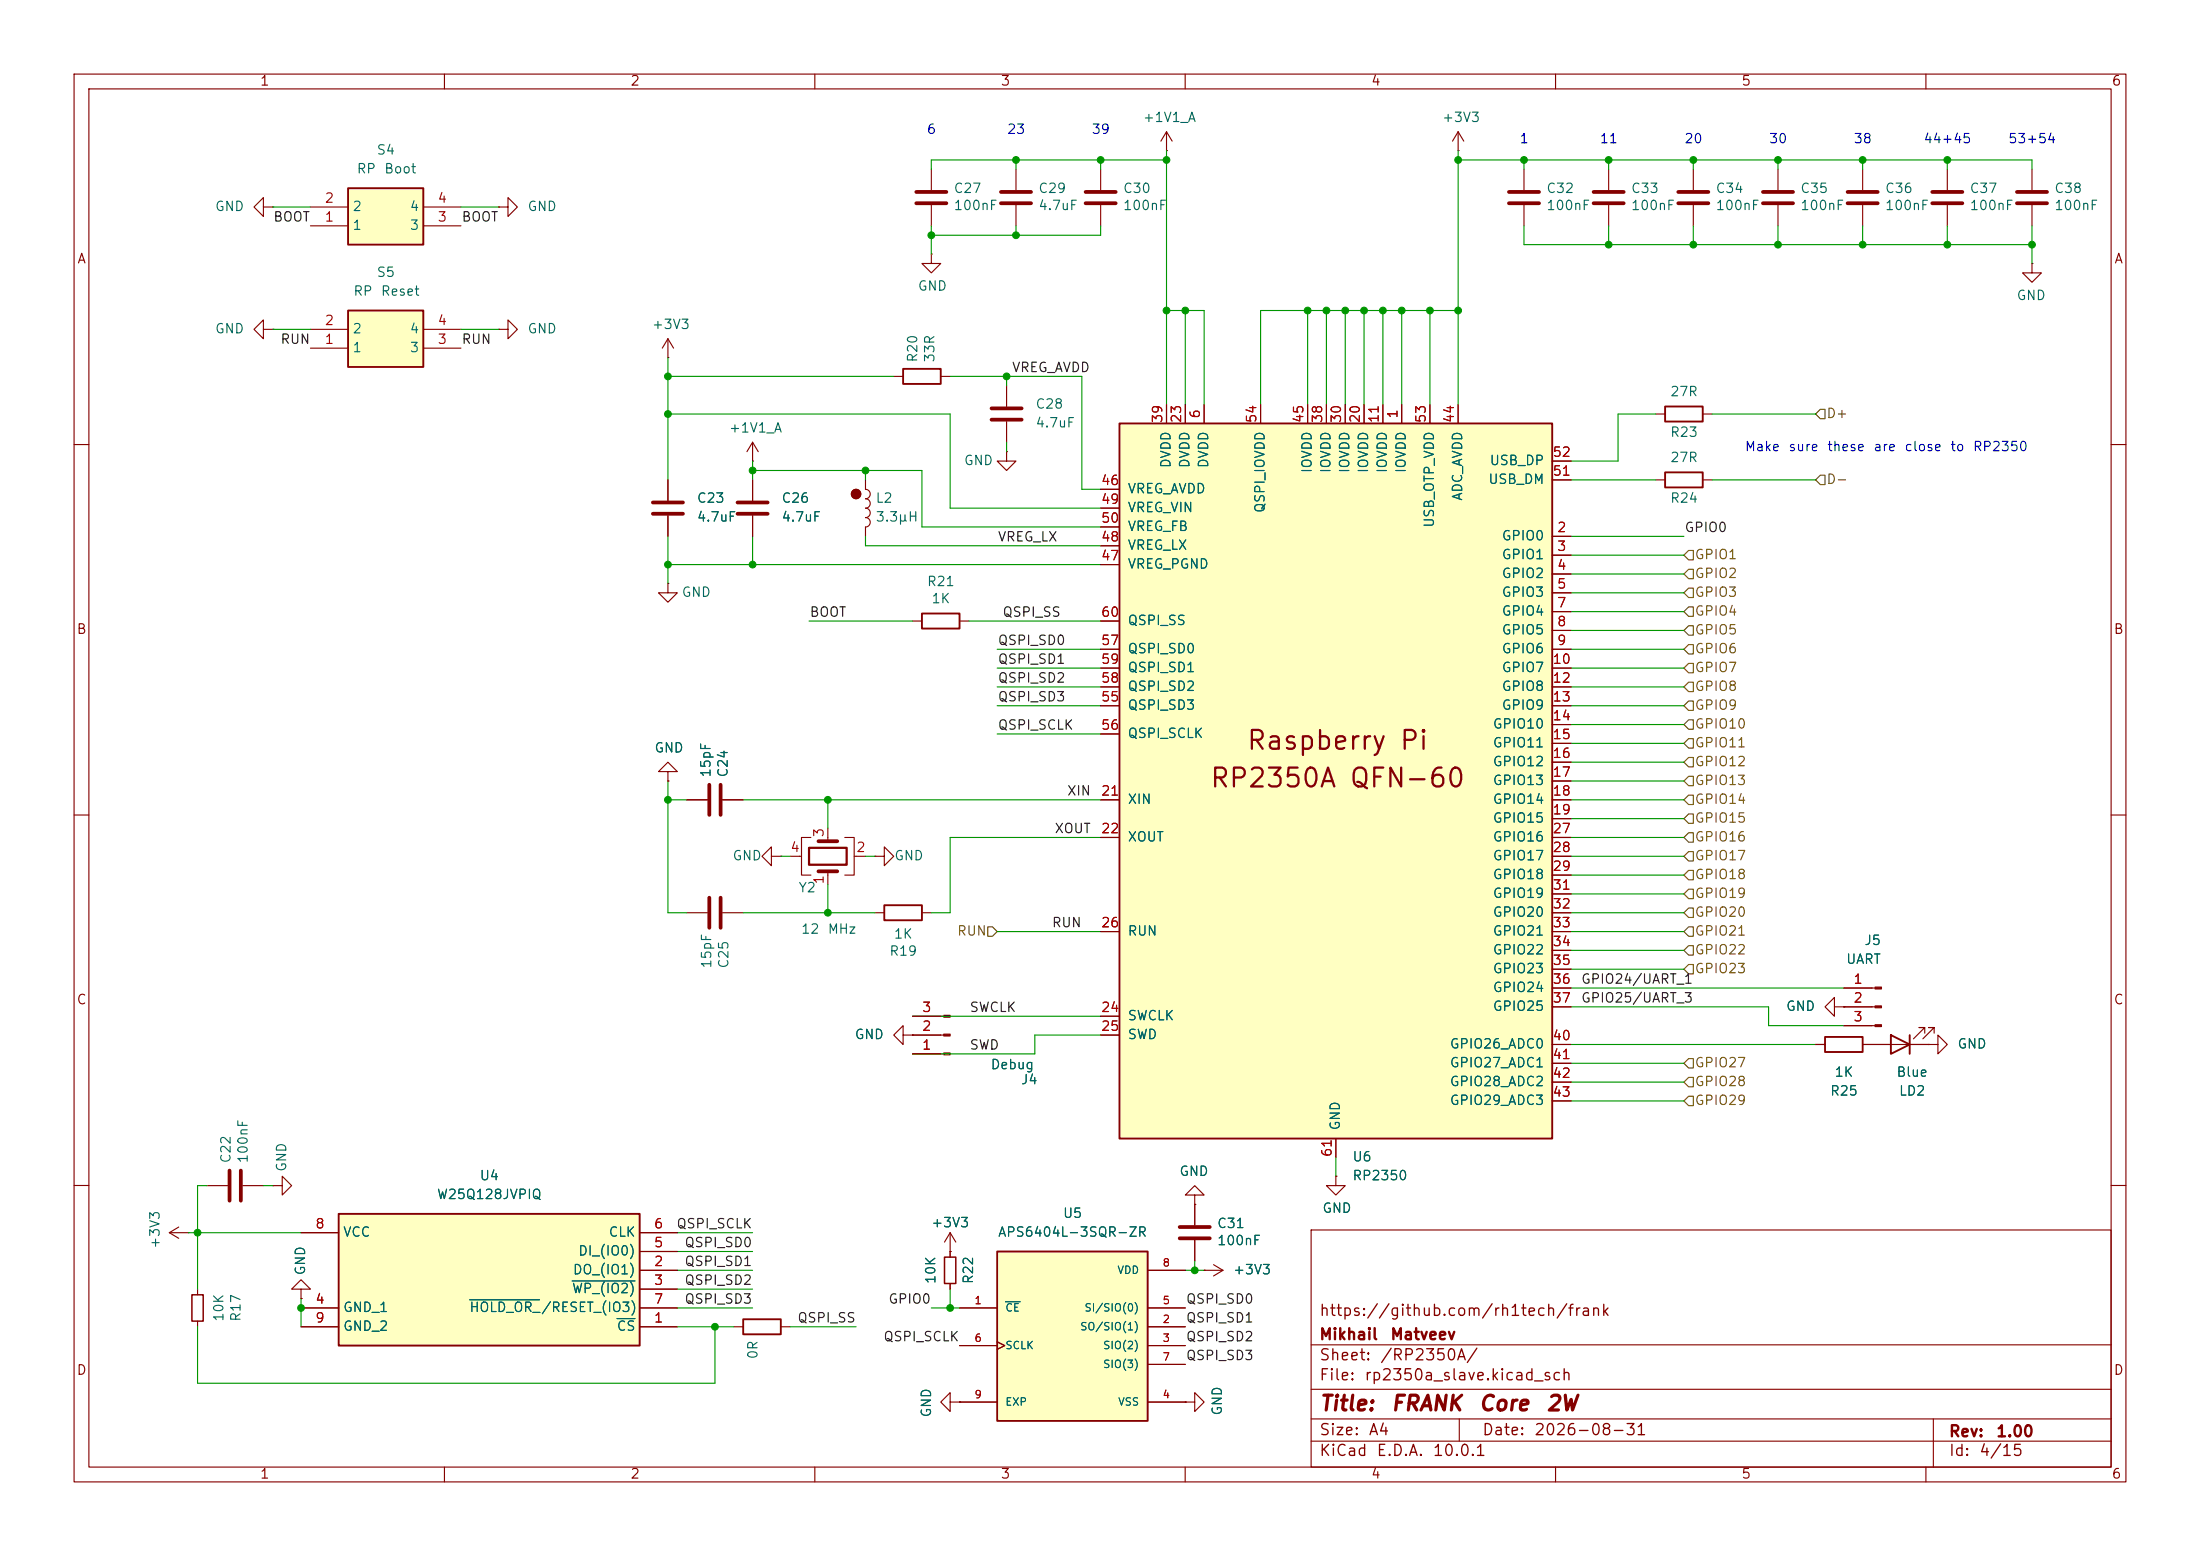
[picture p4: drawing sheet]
<svg xmlns="http://www.w3.org/2000/svg" width="297mm" height="210mm" viewBox="0 0 297 210" stroke-linecap="round" stroke-linejoin="round" font-family="sans-serif">
<g fill="none" stroke="#840000" stroke-width=".15">
<path d="M10 10h277v190h-277zM12 12h273v186h-273zM60 10v2M110 10v2M157.5 17.8l-.8 1.3M157.5 17.8l.7 1.3M157.5 17.8v2.5M160 10v2M196.8 17.8l-.7 1.3M196.8 17.8l.8 1.3M196.8 17.8v2.5M210 10v2"/>
<path d="M260 10v2M157.5 20.3h.1M196.8 20.3h.1M101.6 59.7v2.5M101.6 59.7l-.8 1.3M101.6 59.7l.8 1.3M10 60h2M101.6 62.2h.1M101.6 64.8v2.8M101.6 69.6v2.8M285 60h2M10 110h2"/>
<path d="M285 110h2M121.9 139.7v-1.3l-1.3 1.3 1.3 1.3v-1.3h1.3M123.2 139.7h.1M10 160h2M177 166h108v32h-108zM285 160h2M60 198v2M110 198v2M160 198v2M177 194.5h108M177 191.5h108M177 187.5h108"/>
<path d="M177 181.5h108M197 191.5v3M210 198v2M260 198v2M261 191.5v6.5"/>
</g>
<circle cx="115.6" cy="66.7" r=".63" fill="#840000" stroke="#840000" stroke-width=".14"/>
<path d="M99.6 67.8h4M99.6 69.3h4" fill="none" stroke="#840000" stroke-width=".51"/>
<path d="M151.1 57.2h58.4v96.5h-58.4z" fill="#ffffc2"/>
<path d="M121.9 49.8h5.1v2h-5.1zM151.1 57.2h58.4v96.5h-58.4zM124.5 82.8h5v2h-5z" fill="none" stroke="#840000" stroke-width=".25"/>
<g fill="none" stroke="#840000" stroke-width=".15">
<path d="M125.7 34.3v1.3h1.3l-1.3 1.2-1.2-1.2h1.2M125.7 34.3h.1M125.7 22.9v2.8M125.7 27.7v2.8M137.2 22.9v2.8M137.2 27.7v2.8M148.6 22.9v2.8M148.6 27.7v2.8M205.7 22.9v2.8M205.7 27.7v2.8M240 22.9v2.8M240 27.7v2.8"/>
<path d="M251.5 22.9v2.8M251.5 27.7v2.8M262.9 22.9v2.8M262.9 27.7v2.8M274.3 35.6v1.2h-1.3l1.3 1.3 1.3-1.3h-1.3M274.3 35.6h.1M274.3 22.9v2.8M274.3 27.7v2.8M120.6 50.8h1.3M127 50.8h1.3M135.9 52.1v2.8M135.9 56.9v2.8"/>
<path d="M157.5 54.6v2.6M160 54.6v2.6M162.6 54.6v2.6M170.2 54.6v2.6M176.5 54.6v2.6M179.1 54.6v2.6M181.6 54.6v2.6M184.1 54.6v2.6M186.7 54.6v2.6M189.2 54.6v2.6M193 54.6v2.6M196.8 54.6v2.6"/>
<path d="M90.2 78.7v1.3h-1.3l1.3 1.3 1.2-1.3h-1.2M90.2 78.7h.1M116.8 64.8v1.2a.64 .64 0 0 1 .7 .7 .64 .64 0 0 1-.7 .6M116.8 67.3a.64 .64 0 0 1 .7 .6 .64 .64 0 0 1-.7 .7 .64 .64 0 0 1 .7 .6 .64 .64 0 0 1-.7 .7 .64 .64 0 0 1 .7 .6 .64 .64 0 0 1-.7 .6M116.8 71.1v1.3M135.9 61v1.2h1.3l-1.3 1.3-1.3-1.3h1.3M135.9 61h.1M148.6 66h2.5M148.6 76.2h2.5M148.6 73.7h2.5M148.6 68.6h2.5M148.6 71.1h2.5"/>
<path d="M209.5 72.4h2.6M209.5 74.9h2.6M209.5 77.5h2.6M209.5 64.8h2.6M209.5 62.2h2.6M123.2 83.8h1.3M129.5 83.8h1.3M148.6 87.6h2.5M148.6 90.2h2.5M148.6 92.7h2.5M148.6 95.3h2.5M148.6 99.1h2.5"/>
<path d="M148.6 83.8h2.5M209.5 80h2.6M209.5 82.6h2.6M209.5 85.1h2.6M209.5 87.6h2.6M209.5 90.2h2.6M209.5 92.7h2.6M209.5 95.3h2.6M209.5 97.8h2.6M90.2 104.1h-1.3l1.3-1.2 1.2 1.2h-1.2v1.3M90.2 105.4h.1M92.7 108h2.8"/>
<path d="M97.5 108h2.8M148.6 108h2.5M148.6 113h2.5M209.5 100.3h2.6M209.5 102.9h2.6M209.5 105.4h2.6M209.5 108h2.6M209.5 110.5h2.6M209.5 113h2.6M209.5 115.6h2.6M209.5 118.1h2.6M148.6 137.2h2.5"/>
<path d="M148.6 139.7h2.5M148.6 125.7h2.5M209.5 125.7h2.6M209.5 120.7h2.6M209.5 123.2h2.6M209.5 128.3h2.6M209.5 130.8h2.6M209.5 133.4h2.6M209.5 135.9h2.6M180.3 158.8v1.2h1.3l-1.3 1.3-1.2-1.3h1.2M180.3 158.8h.1M180.3 153.7v2.5"/>
<path d="M209.5 141h2.6M209.5 143.5h2.6M209.5 146.1h2.6M209.5 148.6h2.6M27.9 160h2.8M32.8 160h2.8M36.8 160h1.3v-1.2l1.3 1.2-1.3 1.3v-1.3M36.8 160h.1M161.3 161.3h1.3l-1.3-1.3-1.3 1.3h1.3v1.3M161.3 162.6h.1"/>
</g>
<g fill="none" stroke="#840000" stroke-width=".51">
<path d="M123.7 25.9h4.1M123.7 27.4h4.1M135.1 25.9h4.1M135.1 27.4h4.1M146.6 25.9h4M146.6 27.4h4M203.7 25.9h4.1M203.7 27.4h4.1M238 25.9h4.1M238 27.4h4.1M249.4 25.9h4.1M249.4 27.4h4.1"/>
<path d="M260.9 25.9h4M260.9 27.4h4M272.3 25.9h4.1M272.3 27.4h4.1M133.9 55.1h4M133.9 56.6h4M95.8 105.9v4.1M97.3 105.9v4.1M31 158v4.1M32.5 158v4.1"/>
</g>
<path d="M134.6 168.9h20.3v22.9h-20.3z" fill="#ffffc2"/>
<path d="M100.3 178.1h5.1v2h-5.1zM134.6 168.9h20.3v22.9h-20.3z" fill="none" stroke="#840000" stroke-width=".25"/>
<g fill="none" stroke="#840000" stroke-width=".15">
<path d="M217.2 22.9v2.8M217.2 27.7v2.8M228.6 22.9v2.8M228.6 27.7v2.8M106.7 115.6h1.5M109.5 113h-1.3v5.1h1.3M111.8 111.8v1.7M111.8 117.6v1.8M114 113h1.3v5.1h-1.3M115.3 115.6h1.5M123.2 139.7h4.2M123.2 137.2h4.2"/>
<path d="M123.2 142.2h4.2M22.9 166.4l1.2 .7M22.9 166.4h2.5M24.1 165.6l-1.2 .8M25.4 166.4h.1M26.7 174v.8M26.7 178.3v.8M99.1 179.1h1.2M105.4 179.1h1.3M129.5 176.5h5.1M154.9 176.5h5.1M154.9 179.1h5.1"/>
<path d="M154.9 171.5h5.1M129.5 181.6h5.1M129.5 189.2h5.1M134.6 181.1l1 .5-1 .5M154.9 181.6h5.1M154.9 189.2h5.1M154.9 184.2h5.1"/>
</g>
<path d="M135.7 175.7h2" fill="none" stroke="#006464" stroke-width=".15"/>
<path d="M215.1 25.9h4.1M215.1 27.4h4.1M226.6 25.9h4M226.6 27.4h4M110.5 117.6h2.5M110.5 113.5h2.5" fill="none" stroke="#840000" stroke-width=".51"/>
<path d="M109.2 114.4h5.1v2.3h-5.1z" fill="none" stroke="#840000" stroke-width=".3"/>
<g fill="#840000" stroke="#840000" stroke-width=".15">
<path d="M127.4 142.1h.9v.3h-.9z"/>
<path d="M127.4 139.6h.9v.2h-.9z"/>
<path d="M127.4 137h.9v.3h-.9z"/>
</g>
<path d="M25.9 174.8h1.5v3.5h-1.5z" fill="none" stroke="#840000" stroke-width=".2"/>
<path d="M45.7 163.8h40.7v17.8h-40.7z" fill="#ffffc2"/>
<path d="M224.8 54.9h5.1v2h-5.1zM224.8 63.8h5.1v2h-5.1zM246.4 140h5.1v2h-5.1zM255.3 139.7l2.5 1.3-2.5 1.2zM257.8 139.7v2.5M45.7 163.8h40.7v17.8h-40.7z" fill="none" stroke="#840000" stroke-width=".25"/>
<g fill="none" stroke="#840000" stroke-width=".15">
<path d="M67.3 27.9h1.3v-1.2l1.2 1.2-1.2 1.3v-1.3M67.3 27.9h.1M67.3 44.5h1.3v-1.3l1.2 1.3-1.2 1.2v-1.2M67.3 44.5h.1M223.5 55.9h1.3M229.9 55.9h1.2M223.5 64.8h1.3M229.9 64.8h1.2M104.1 115.6v1.2l-1.2-1.2 1.2-1.3v1.3h1.3M105.4 115.6h.1M92.7 123.2h2.8M97.5 123.2h2.8"/>
<path d="M248.9 133.4h4.2M248.9 135.9h4.2M248.9 138.4h4.2M259.8 139.4v-.7h-.7h.7l-1.5 1.5M261.1 139.4v-.7h-.8h.8l-1.5 1.5M245.1 141h1.3M251.5 141h8.8M260.3 141h1.3v-1.3l1.3 1.3-1.3 1.2v-1.2M260.3 141h.1M40.6 174h1.3l-1.3-1.3-1.2 1.3h1.2v1.3M40.6 175.3h.1M40.6 179.1h5.1"/>
<path d="M40.6 176.5h5.1M40.6 166.4h5.1M86.4 179.1h5M86.4 171.5h5M86.4 174h5M86.4 176.5h5M86.4 168.9h5M86.4 166.4h5M128.3 168.9h.1M128.3 166.4l-.8 1.2M128.3 166.4l.7 1.2M128.3 166.4v3.3"/>
<path d="M128.3 173.2v.8M128.3 189.2v-1.2l-1.3 1.2 1.3 1.3v-1.3h1.2M129.5 189.2h.1"/>
</g>
<path d="M63.4 175.4h9.4M77.2 172.9h8.5M83.3 178h2.4" fill="none" stroke="#006464" stroke-width=".15"/>
<path d="M95.8 121.2v4M97.3 121.2v4" fill="none" stroke="#840000" stroke-width=".51"/>
<path d="M127.5 169.7h1.5v3.5h-1.5z" fill="none" stroke="#840000" stroke-width=".2"/>
<g fill="#840000" stroke="#840000" stroke-width=".15">
<path d="M253.1 133.2h.9v.3h-.9z"/>
<path d="M253.1 135.8h.9v.2h-.9z"/>
<path d="M253.1 138.3h.9v.3h-.9z"/>
</g>
<path d="M47 41.9h10.1v7.6h-10.1z" fill="#ffffc2"/>
<path d="M47 41.9h10.1v7.6h-10.1z" fill="none" stroke="#840000" stroke-width=".25"/>
<path d="M41.9 47h5.1M41.9 44.5h5.1M57.1 47h5.1M57.1 44.5h5.1" fill="none" stroke="#840000" stroke-width=".15"/>
<path d="M47 25.4h10.1v7.6h-10.1z" fill="#ffffc2"/>
<path d="M47 25.4h10.1v7.6h-10.1zM119.4 122.2h5.1v2h-5.1z" fill="none" stroke="#840000" stroke-width=".25"/>
<g fill="none" stroke="#840000" stroke-width=".15">
<path d="M35.6 27.9v-1.2l-1.3 1.2 1.3 1.3v-1.3h1.2M36.8 27.9h.1M41.9 30.5h5.1M41.9 27.9h5.1M57.1 30.5h5.1M57.1 27.9h5.1M35.6 44.5v-1.3l-1.3 1.3 1.3 1.2v-1.2h1.2M36.8 44.5h.1M90.2 48.3h.1M90.2 45.7l-.8 1.3M90.2 45.7l.7 1.3M90.2 45.7v2.6"/>
<path d="M157.5 54.6v2.6M160 54.6v2.6M162.6 54.6v2.6M170.2 54.6v2.6M176.5 54.6v2.6M179.1 54.6v2.6M181.6 54.6v2.6M184.1 54.6v2.6M186.7 54.6v2.6M189.2 54.6v2.6M193 54.6v2.6M196.8 54.6v2.6"/>
<path d="M90.2 64.8v2.8M90.2 69.6v2.8M101.6 64.8v2.8M101.6 69.6v2.8M148.6 66h2.5M148.6 76.2h2.5M148.6 73.7h2.5M148.6 68.6h2.5M148.6 71.1h2.5M209.5 72.4h2.6M209.5 74.9h2.6M209.5 77.5h2.6"/>
<path d="M209.5 64.8h2.6M209.5 62.2h2.6M148.6 87.6h2.5M148.6 90.2h2.5M148.6 92.7h2.5M148.6 95.3h2.5M148.6 99.1h2.5M148.6 83.8h2.5M209.5 80h2.6M209.5 82.6h2.6M209.5 85.1h2.6M209.5 87.6h2.6"/>
<path d="M209.5 90.2h2.6M209.5 92.7h2.6M209.5 95.3h2.6M209.5 97.8h2.6M90.2 105.4h.1M92.7 108h2.8M97.5 108h2.8M118.1 115.6h1.3v1.2l1.2-1.2-1.2-1.3v1.3M118.1 115.6h.1M148.6 108h2.5M148.6 113h2.5M209.5 100.3h2.6"/>
<path d="M209.5 102.9h2.6M209.5 105.4h2.6M209.5 108h2.6M209.5 110.5h2.6M209.5 113h2.6M209.5 115.6h2.6M209.5 118.1h2.6M118.1 123.2h1.3M123.2 139.7h.1M123.2 137.2h3.8M123.2 139.7h3.8M124.5 123.2h1.2"/>
<path d="M148.6 137.2h2.5M148.6 139.7h2.5M148.6 125.7h2.5M209.5 123.2h2.6M209.5 133.4h2.6M209.5 135.9h2.6M209.5 125.7h2.6M209.5 120.7h2.6M209.5 128.3h2.6M209.5 130.8h2.6M247.6 135.9v1.3l-1.2-1.3 1.2-1.3v1.3h1.3M248.9 135.9h.1"/>
<path d="M248.9 133.4h3.8M248.9 135.9h3.8M248.9 138.4h3.8M123.2 142.2h3.8M180.3 158.8h.1M180.3 153.7v2.5M209.5 141h2.6M209.5 143.5h2.6M209.5 146.1h2.6M209.5 148.6h2.6M245.1 141h1.3M251.5 141h3.8"/>
<path d="M257.8 141h2.5M260.3 141h.1M40.6 175.3h.1M40.6 176.5h5.1M40.6 179.1h5.1M40.6 166.4h5.1M86.4 171.5h5M86.4 176.5h5M86.4 179.1h5M86.4 174h5M86.4 168.9h5M86.4 166.4h5"/>
<path d="M128.3 168.9h.1M128.3 168.9v.8M128.3 173.2v.8M129.5 176.5h5.1M154.9 171.5h5.1M154.9 176.5h5.1M154.9 179.1h5.1M161.3 162.6h.1M161.3 162.6v2.8M161.3 167.4v2.8M162.6 171.5h.1M162.6 171.5h2.5"/>
<path d="M163.8 170.7l1.3 .8M165.1 171.5l-1.3 .7M129.5 189.2h.1M129.5 181.6h5.1M129.5 189.2h5.1M134.6 181.1l1 .5-1 .5M154.9 181.6h5.1M154.9 189.2h5.1M154.9 184.2h5.1M160 189.2h1.3v-1.2l1.3 1.2-1.3 1.3v-1.3M160 189.2h.1"/>
<circle cx="115.6" cy="66.7" r=".63"/>
</g>
<path d="M88.1 67.8h4.1M88.1 69.3h4.1M159.3 165.6h4M159.3 167.1h4" fill="none" stroke="#840000" stroke-width=".51"/>
<g fill="none" stroke="#725600" stroke-width=".15">
<path d="M245.7 55.2h.7v1.3h-.7l-.6-.6zM227.3 77.5l.7-.7h.6v1.3h-.6zM228 74.3h.6v1.3h-.6l-.7-.7zM228 79.4h.6v1.2h-.6l-.7-.6zM245.7 64.1h.7v1.3h-.7l-.6-.6zM227.3 85.1l.7-.6h.6v1.2h-.6zM227.3 95.3l.7-.7h.6v1.3h-.6zM228 92.1h.6v1.2h-.6l-.7-.6zM228 87h.6v1.3h-.6l-.7-.7zM228 81.9h.6v1.3h-.6l-.7-.6zM228 89.5h.6v1.3h-.6l-.7-.6zM228 97.2h.6v1.2h-.6l-.7-.6z"/>
<path d="M227.3 108l.7-.7h.6v1.3h-.6zM227.3 113l.7-.6h.6v1.3h-.6zM227.3 100.3l.7-.6h.6v1.3h-.6zM228 117.5h.6v1.2h-.6l-.7-.6zM228 109.9h.6v1.2h-.6l-.7-.6zM228 114.9h.6v1.3h-.6l-.7-.6zM228 104.8h.6v1.2h-.6l-.7-.6zM228 102.2h.6v1.3h-.6l-.7-.6zM133.3 125.1h.7l.6 .6-.6 .7h-.7zM227.3 123.2l.7-.6h.6v1.2h-.6zM228 120h.6v1.3h-.6l-.7-.6zM228 130.2h.6v1.2h-.6l-.7-.6z"/>
<path d="M228 125.1h.6v1.3h-.6l-.7-.7zM228 127.6h.6v1.3h-.6l-.7-.6zM227.3 143.5l.7-.6h.6v1.2h-.6zM227.3 146.1l.7-.7h.6v1.3h-.6zM228 148h.6v1.2h-.6l-.7-.6z"/>
</g>
<g fill="none" stroke="#009600" stroke-width=".15">
<path d="M36.8 27.9h5.1M62.2 27.9h5.1M125.7 30.5v3.8M137.2 21.6v1.3M137.2 30.5v1.3M148.6 30.5v1.3h-22.9M148.6 21.6v1.3M157.5 21.6h-31.8v1.3M157.5 20.3v34.3M196.8 20.3v34.3M196.8 21.6h77.5v1.3M205.7 30.5v2.5h68.6"/>
<path d="M205.7 21.6v1.3M217.2 21.6v1.3M217.2 30.5v2.5M228.6 21.6v1.3M228.6 30.5v2.5M240 21.6v1.3M240 30.5v2.5M251.5 21.6v1.3M251.5 30.5v2.5M262.9 21.6v1.3M262.9 30.5v2.5M274.3 30.5v5.1"/>
<path d="M36.8 44.5h5.1M62.2 44.5h5.1M90.2 55.9h38.1v12.7h20.3M90.2 50.8h30.4M90.2 48.3v16.5M128.3 50.8h17.7v15.2h2.6M135.9 50.8v1.3M135.9 59.7v1.3M157.5 41.9h5.1v12.7M160 41.9v12.7M176.5 41.9v12.7M179.1 41.9v12.7"/>
<path d="M181.6 41.9v12.7M184.1 41.9v12.7M186.7 41.9v12.7M189.2 41.9v12.7M193 41.9v12.7M196.8 41.9h-26.6v12.7M223.5 55.9h-5.1v6.3h-6.3M231.1 55.9h14M90.2 72.4v6.3M90.2 76.2h58.4M101.6 63.5h22.9v7.6h24.1M101.6 62.2v2.6"/>
<path d="M101.6 72.4v3.8M116.8 63.5v1.3M116.8 72.4v1.3h31.8M212.1 64.8h11.4M212.1 77.5h15.2M212.1 74.9h15.2M212.1 72.4h15.2M231.1 64.8h14M109.2 83.8h14M130.8 83.8h17.8M134.6 92.7h14M134.6 90.2h14"/>
<path d="M134.6 95.3h14M134.6 87.6h14M134.6 99.1h14M212.1 85.1h15.2M212.1 92.7h15.2M212.1 90.2h15.2M212.1 95.3h15.2M212.1 87.6h15.2M212.1 97.8h15.2M212.1 82.6h15.2M212.1 80h15.2M90.2 108h2.5"/>
<path d="M90.2 105.4v17.8h2.5M100.3 108h48.3M105.4 115.6h1.3M111.8 108v3.8M111.8 119.4v3.8M116.8 115.6h1.3M148.6 113h-20.3v10.2h-2.6M212.1 105.4h15.2M212.1 102.9h15.2M212.1 100.3h15.2M212.1 110.5h15.2M212.1 113h15.2"/>
<path d="M212.1 108h15.2M212.1 115.6h15.2M212.1 118.1h15.2M100.3 123.2h17.8M123.2 137.2h25.4M134.6 125.7h14M148.6 139.7h-8.9v2.5h-16.5M212.1 123.2h15.2M212.1 125.7h15.2M212.1 135.9h26.7v2.5h10.1M212.1 133.4h36.8M212.1 128.3h15.2"/>
<path d="M212.1 130.8h15.2M212.1 120.7h15.2M180.3 156.2v2.6M212.1 141h33M212.1 146.1h15.2M212.1 148.6h15.2M212.1 143.5h15.2M25.4 166.4h15.2M26.7 179.1v7.6h69.8v-7.6M27.9 160h-1.2v14M35.6 160h1.2M40.6 175.3v3.8"/>
<path d="M91.4 171.5h10.2M91.4 176.5h10.2M91.4 166.4h10.2M91.4 179.1h7.7M91.4 174h10.2M91.4 168.9h10.2M106.7 179.1h8.9M125.7 176.5h3.8M128.3 174v2.5M160 171.5h2.6M161.3 170.2v1.3"/>
</g>
<path d="M63.4 175.4h9.4M77.2 172.9h8.5M83.3 178h2.4M135.7 175.7h2" fill="none" stroke="#006464" stroke-width=".15"/>
<g fill="#009600" stroke="#009600" stroke-width=".14">
<circle cx="251.5" cy="21.6" r=".46"/>
<circle cx="262.9" cy="21.6" r=".46"/>
<circle cx="240" cy="21.6" r=".46"/>
<circle cx="240" cy="33" r=".46"/>
<circle cx="262.9" cy="33" r=".46"/>
<circle cx="274.3" cy="33" r=".46"/>
<circle cx="251.5" cy="33" r=".46"/>
<circle cx="217.2" cy="21.6" r=".46"/>
<circle cx="205.7" cy="21.6" r=".46"/>
<circle cx="228.6" cy="21.6" r=".46"/>
<circle cx="217.2" cy="33" r=".46"/>
<circle cx="228.6" cy="33" r=".46"/>
<circle cx="181.6" cy="41.9" r=".46"/>
<circle cx="176.5" cy="41.9" r=".46"/>
<circle cx="184.1" cy="41.9" r=".46"/>
<circle cx="186.7" cy="41.9" r=".46"/>
<circle cx="179.1" cy="41.9" r=".46"/>
<circle cx="196.8" cy="41.9" r=".46"/>
<circle cx="189.2" cy="41.9" r=".46"/>
<circle cx="196.8" cy="21.6" r=".46"/>
<circle cx="193" cy="41.9" r=".46"/>
<circle cx="148.6" cy="21.6" r=".46"/>
<circle cx="157.5" cy="21.6" r=".46"/>
<circle cx="160" cy="41.9" r=".46"/>
<circle cx="157.5" cy="41.9" r=".46"/>
<circle cx="137.2" cy="31.8" r=".46"/>
<circle cx="125.7" cy="31.8" r=".46"/>
<circle cx="137.2" cy="21.6" r=".46"/>
<circle cx="128.3" cy="176.5" r=".46"/>
<circle cx="161.3" cy="171.5" r=".46"/>
<circle cx="111.8" cy="123.2" r=".46"/>
<circle cx="101.6" cy="76.2" r=".46"/>
<circle cx="90.2" cy="76.2" r=".46"/>
<circle cx="116.8" cy="63.5" r=".46"/>
<circle cx="101.6" cy="63.5" r=".46"/>
<circle cx="90.2" cy="50.8" r=".46"/>
<circle cx="90.2" cy="55.9" r=".46"/>
<circle cx="90.2" cy="108" r=".46"/>
<circle cx="40.6" cy="176.5" r=".46"/>
<circle cx="96.5" cy="179.1" r=".46"/>
<circle cx="26.7" cy="166.4" r=".46"/>
<circle cx="135.9" cy="50.8" r=".46"/>
<circle cx="111.8" cy="108" r=".46"/>
</g>
<g font-size="2.5" fill="#840000">
<text x="168.1" y="101.8">Raspberry Pi</text>
<text x="163.2" y="106.9">RP2350A QFN-60</text>
</g>
<g font-size="2" fill="#840000">
<text x="178" y="190.9">Title:</text>
<text x="187.7" y="190.9">FRANK</text>
<text x="199.5" y="190.9">Core</text>
<text x="208.6" y="190.9">2W</text>
</g>
<g font-size="1.5" fill="#840000">
<text x="178" y="178">https://github.com/rh1tech/frank</text>
<text x="178" y="184">Sheet:</text>
<text x="178" y="181.2">Mikhail</text>
<text x="186.2" y="184">/RP2350A/</text>
<text x="187.6" y="181.2">Matveev</text>
<text x="178" y="186.7">File:</text>
<text x="184.1" y="186.7">rp2350a_slave.kicad_sch</text>
<text x="178" y="196.9">KiCad</text>
<text x="178" y="194.1">Size:</text>
<text x="184.7" y="194.1">A4</text>
<text x="185.7" y="196.9">E.D.A.</text>
<text x="193.3" y="196.9">10.0.1</text>
<text x="200" y="194.1">Date:</text>
<text x="207" y="194.1">2026-08-31</text>
<text x="263" y="194.3">Rev:</text>
<text x="263" y="196.9">Id:</text>
<text x="267.1" y="196.9">4/15</text>
<text x="269.4" y="194.3">1.00</text>
</g>
<g font-size="1.3" fill="#840000">
<text x="35" y="11.9">1</text>
<text x="85" y="11.9">2</text>
<text x="135" y="11.9">3</text>
<text x="185" y="11.9">4</text>
<text x="235" y="11.9">5</text>
<text x="285" y="11.9">6</text>
<text x="10.3" y="35.9">A</text>
<text x="285.3" y="35.9">A</text>
<text x="10.3" y="85.9">B</text>
<text x="285.3" y="85.9">B</text>
<text x="10.3" y="135.9">C</text>
<text x="285.3" y="135.9">C</text>
<text x="10.3" y="185.9">D</text>
<text x="285.3" y="185.9">D</text>
<text x="35" y="199.9">1</text>
<text x="85" y="199.9">2</text>
<text x="135" y="199.9">3</text>
<text x="185" y="199.9">4</text>
<text x="235" y="199.9">5</text>
<text x="285" y="199.9">6</text>
</g>
<g font-size="1.3" fill="#006464">
<text x="154.2" y="16.8">+1V1_A</text>
<text x="194.6" y="16.8">+3V3</text>
<text x="48.1" y="23.7">RP</text>
<text x="50.8" y="21.2">S4</text>
<text x="51.8" y="23.7">Boot</text>
<text x="28.9" y="28.8">GND</text>
<text x="47.5" y="28.8">2</text>
<text x="55.2" y="28.8">4</text>
<text x="71.1" y="28.8">GND</text>
<text x="128.7" y="28.7">100nF</text>
<text x="128.7" y="26.4">C27</text>
<text x="140.1" y="26.4">C29</text>
<text x="140.1" y="28.7">4.7uF</text>
<text x="151.5" y="28.7">100nF</text>
<text x="151.5" y="26.4">C30</text>
<text x="208.7" y="28.7">100nF</text>
<text x="208.7" y="26.4">C32</text>
<text x="220.1" y="28.7">100nF</text>
<text x="220.1" y="26.4">C33</text>
<text x="231.5" y="28.7">100nF</text>
<text x="231.5" y="26.4">C34</text>
<text x="243" y="28.7">100nF</text>
<text x="243" y="26.4">C35</text>
<text x="254.4" y="28.7">100nF</text>
<text x="254.4" y="26.4">C36</text>
<text x="265.8" y="28.7">100nF</text>
<text x="265.8" y="26.4">C37</text>
<text x="277.3" y="28.7">100nF</text>
<text x="277.3" y="26.4">C38</text>
<text x="47.5" y="31.3">1</text>
<text x="55.2" y="31.3">3</text>
<text x="47.6" y="40.2">RP</text>
<text x="50.8" y="37.7">S5</text>
<text x="51.3" y="40.2">Reset</text>
<text x="123.8" y="39.5">GND</text>
<text x="272.2" y="40.8">GND</text>
<text x="28.9" y="45.3">GND</text>
<text x="47.5" y="47.9">1</text>
<text x="47.5" y="45.3">2</text>
<text x="55.2" y="47.9">3</text>
<text x="55.2" y="45.3">4</text>
<text x="71.1" y="45.3">GND</text>
<text x="87.9" y="44.7">+3V3</text>
<text x="124.2" y="49" transform="rotate(-90 124.2 49)">R20</text>
<text x="126.5" y="49" transform="rotate(-90 126.5 49)">33R</text>
<text x="225.4" y="53.8">27R</text>
<text x="98.3" y="58.7">+1V1_A</text>
<text x="139.7" y="55.5">C28</text>
<text x="139.7" y="58">4.7uF</text>
<text x="225.4" y="59.3">R23</text>
<text x="130" y="63.1">GND</text>
<text x="158.3" y="63.3" transform="rotate(-90 158.3 63.3)">DVDD</text>
<text x="160.9" y="63.3" transform="rotate(-90 160.9 63.3)">DVDD</text>
<text x="163.4" y="63.3" transform="rotate(-90 163.4 63.3)">DVDD</text>
<text x="177.4" y="63.9" transform="rotate(-90 177.4 63.9)">IOVDD</text>
<text x="179.9" y="63.9" transform="rotate(-90 179.9 63.9)">IOVDD</text>
<text x="182.5" y="63.9" transform="rotate(-90 182.5 63.9)">IOVDD</text>
<text x="185" y="63.9" transform="rotate(-90 185 63.9)">IOVDD</text>
<text x="187.6" y="63.9" transform="rotate(-90 187.6 63.9)">IOVDD</text>
<text x="190.1" y="63.9" transform="rotate(-90 190.1 63.9)">IOVDD</text>
<text x="200.8" y="65.6">USB_DM</text>
<text x="201" y="63.1">USB_DP</text>
<text x="225.4" y="62.7">27R</text>
<text x="94" y="68.2">C23</text>
<text x="94" y="70.7">4.7uF</text>
<text x="105.4" y="68.2">C26</text>
<text x="105.4" y="70.7">4.7uF</text>
<text x="118.1" y="68.2">L2</text>
<text x="118.1" y="70.7">3.3µH</text>
<text x="152.1" y="66.9">VREG_AVDD</text>
<text x="152.1" y="69.4">VREG_VIN</text>
<text x="152.1" y="72">VREG_FB</text>
<text x="171" y="69.3" transform="rotate(-90 171 69.3)">QSPI_IOVDD</text>
<text x="193.9" y="71.3" transform="rotate(-90 193.9 71.3)">USB_OTP_VDD</text>
<text x="197.7" y="67.7" transform="rotate(-90 197.7 67.7)">ADC_AVDD</text>
<text x="225.4" y="68.2">R24</text>
<text x="152.1" y="77.1">VREG_PGND</text>
<text x="152.1" y="74.5">VREG_LX</text>
<text x="202.6" y="73.3">GPIO0</text>
<text x="202.6" y="75.8">GPIO1</text>
<text x="91.9" y="80.9">GND</text>
<text x="125.1" y="79.4">R21</text>
<text x="125.7" y="81.7">1K</text>
<text x="202.6" y="78.3">GPIO2</text>
<text x="202.6" y="80.9">GPIO3</text>
<text x="202.6" y="83.4">GPIO4</text>
<text x="152.1" y="88.5">QSPI_SD0</text>
<text x="152.1" y="84.7">QSPI_SS</text>
<text x="202.6" y="86">GPIO5</text>
<text x="202.6" y="88.5">GPIO6</text>
<text x="152.1" y="93.6">QSPI_SD2</text>
<text x="152.1" y="91">QSPI_SD1</text>
<text x="202.6" y="91">GPIO7</text>
<text x="202.6" y="93.6">GPIO8</text>
<text x="88.3" y="101.9">GND</text>
<text x="152.1" y="96.1">QSPI_SD3</text>
<text x="152.1" y="99.9">QSPI_SCLK</text>
<text x="201.4" y="98.7">GPIO10</text>
<text x="201.4" y="101.2">GPIO11</text>
<text x="202.6" y="96.1">GPIO9</text>
<text x="96.2" y="105" transform="rotate(-90 96.2 105)">15pF</text>
<text x="98.6" y="105" transform="rotate(-90 98.6 105)">C24</text>
<text x="201.4" y="103.7">GPIO12</text>
<text x="201.4" y="106.3">GPIO13</text>
<text x="152.1" y="108.8">XIN</text>
<text x="152.1" y="113.9">XOUT</text>
<text x="201.4" y="108.8">GPIO14</text>
<text x="201.4" y="111.4">GPIO15</text>
<text x="201.4" y="113.9">GPIO16</text>
<text x="98.8" y="116.4">GND</text>
<text x="120.6" y="116.4">GND</text>
<text x="201.4" y="116.4">GPIO17</text>
<text x="201.4" y="119">GPIO18</text>
<text x="107.7" y="120.8">Y2</text>
<text x="201.4" y="121.5">GPIO19</text>
<text x="201.4" y="124.1">GPIO20</text>
<text x="96.3" y="130.8" transform="rotate(-90 96.3 130.8)">15pF</text>
<text x="98.7" y="130.8" transform="rotate(-90 98.7 130.8)">C25</text>
<text x="108.1" y="126.3">12</text>
<text x="111.6" y="126.3">MHz</text>
<text x="120" y="129.3">R19</text>
<text x="120.6" y="127">1K</text>
<text x="152.1" y="126.6">RUN</text>
<text x="201.4" y="126.6">GPIO21</text>
<text x="201.4" y="129.1">GPIO22</text>
<text x="201.4" y="131.7">GPIO23</text>
<text x="249.1" y="130.4">UART</text>
<text x="251.6" y="127.9">J5</text>
<text x="201.4" y="134.2">GPIO24</text>
<text x="201.4" y="136.8">GPIO25</text>
<text x="241" y="136.8">GND</text>
<text x="115.3" y="140.6">GND</text>
<text x="152.1" y="138">SWCLK</text>
<text x="152.1" y="140.6">SWD</text>
<text x="195.6" y="141.8">GPIO26_ADC0</text>
<text x="264.2" y="141.8">GND</text>
<text x="133.6" y="144.6">Debug</text>
<text x="137.7" y="146.7">J4</text>
<text x="195.6" y="144.4">GPIO27_ADC1</text>
<text x="195.6" y="146.9">GPIO28_ADC2</text>
<text x="195.6" y="149.5">GPIO29_ADC3</text>
<text x="247" y="148.2">R25</text>
<text x="247.6" y="145.6">1K</text>
<text x="255.9" y="145.6">Blue</text>
<text x="256.3" y="148.2">LD2</text>
<text x="181.2" y="152.7" transform="rotate(-90 181.2 152.7)">GND</text>
<text x="31.4" y="157.1" transform="rotate(-90 31.4 157.1)">C22</text>
<text x="33.8" y="157.1" transform="rotate(-90 33.8 157.1)">100nF</text>
<text x="39" y="158.2" transform="rotate(-90 39 158.2)">GND</text>
<text x="64.7" y="159.6">U4</text>
<text x="159.1" y="159">GND</text>
<text x="182.5" y="157.1">U6</text>
<text x="182.5" y="159.6">RP2350</text>
<text x="46.2" y="167.2">VCC</text>
<text x="58.9" y="162.2">W25Q128JVPIQ</text>
<text x="82.1" y="167.2">CLK</text>
<text x="125.6" y="166">+3V3</text>
<text x="134.6" y="167.2">APS6404L-3SQR-ZR</text>
<text x="143.4" y="164.7">U5</text>
<text x="164.2" y="166.1">C31</text>
<text x="178.4" y="164">GND</text>
<text x="21.9" y="168.6" transform="rotate(-90 21.9 168.6)">+3V3</text>
<text x="41.5" y="172.2" transform="rotate(-90 41.5 172.2)">GND</text>
<text x="77.2" y="172.3">DO_(IO1)</text>
<text x="78" y="169.8">DI_(IO0)</text>
<text x="126.6" y="173.4" transform="rotate(-90 126.6 173.4)">10K</text>
<text x="131.7" y="173.4" transform="rotate(-90 131.7 173.4)">R22</text>
<text x="164.2" y="168.4">100nF</text>
<text x="166.4" y="172.3">+3V3</text>
<text x="30.5" y="178.5" transform="rotate(-90 30.5 178.5)">10K</text>
<text x="32.8" y="178.5" transform="rotate(-90 32.8 178.5)">R17</text>
<text x="46.2" y="177.4">GND_1</text>
<text x="46.2" y="179.9">GND_2</text>
<text x="63.3" y="177.4">HOLD_OR_/RESET_(IO3)</text>
<text x="77.1" y="174.9">WP_(IO2)</text>
<text x="83.2" y="179.9">CS</text>
<text x="102.6" y="183.5" transform="rotate(-90 102.6 183.5)">0R</text>
<text x="126" y="191.4" transform="rotate(-90 126 191.4)">GND</text>
<text x="165.3" y="191.1" transform="rotate(-90 165.3 191.1)">GND</text>
</g>
<g font-size="1.3" fill="#0000c2">
<text x="125" y="18.4">6</text>
<text x="135.8" y="18.4">23</text>
<text x="147.3" y="18.4">39</text>
<text x="205" y="19.7">1</text>
<text x="215.9" y="19.7">11</text>
<text x="227.3" y="19.7">20</text>
<text x="238.7" y="19.7">30</text>
<text x="250.1" y="19.7">38</text>
<text x="259.6" y="19.7">44+45</text>
<text x="271" y="19.7">53+54</text>
<text x="235.5" y="61.2">Make</text>
<text x="241.3" y="61.2">sure</text>
<text x="246.6" y="61.2">these</text>
<text x="252.8" y="61.2">are</text>
<text x="257" y="61.2">close</text>
<text x="263.2" y="61.2">to</text>
<text x="266.2" y="61.2">RP2350</text>
</g>
<g font-size="1.3" fill="#a90000">
<text x="43.7" y="27.7">2</text>
<text x="59" y="27.7">4</text>
<text x="43.7" y="30.2">1</text>
<text x="59" y="30.2">3</text>
<text x="43.7" y="46.7">1</text>
<text x="43.7" y="44.2">2</text>
<text x="59" y="46.7">3</text>
<text x="59" y="44.2">4</text>
<text x="157.2" y="57.2" transform="rotate(-90 157.2 57.2)">39</text>
<text x="159.8" y="57.2" transform="rotate(-90 159.8 57.2)">23</text>
<text x="162.3" y="56.6" transform="rotate(-90 162.3 56.6)">6</text>
<text x="169.9" y="57.2" transform="rotate(-90 169.9 57.2)">54</text>
<text x="176.3" y="57.2" transform="rotate(-90 176.3 57.2)">45</text>
<text x="178.8" y="57.2" transform="rotate(-90 178.8 57.2)">38</text>
<text x="181.4" y="57.2" transform="rotate(-90 181.4 57.2)">30</text>
<text x="183.9" y="57.2" transform="rotate(-90 183.9 57.2)">20</text>
<text x="186.4" y="57.2" transform="rotate(-90 186.4 57.2)">11</text>
<text x="189" y="56.6" transform="rotate(-90 189 56.6)">1</text>
<text x="192.8" y="57.2" transform="rotate(-90 192.8 57.2)">53</text>
<text x="196.6" y="57.2" transform="rotate(-90 196.6 57.2)">44</text>
<text x="148.5" y="65.8">46</text>
<text x="209.5" y="64.5">51</text>
<text x="209.5" y="62">52</text>
<text x="148.5" y="68.3">49</text>
<text x="148.5" y="70.9">50</text>
<text x="148.5" y="75.9">47</text>
<text x="148.5" y="73.4">48</text>
<text x="210.1" y="72.1">2</text>
<text x="210.1" y="74.7">3</text>
<text x="210.1" y="77.2">4</text>
<text x="148.5" y="83.6">60</text>
<text x="210.1" y="79.8">5</text>
<text x="210.1" y="82.3">7</text>
<text x="148.5" y="87.4">57</text>
<text x="148.5" y="89.9">59</text>
<text x="209.5" y="89.9">10</text>
<text x="210.1" y="84.8">8</text>
<text x="210.1" y="87.4">9</text>
<text x="148.5" y="95">55</text>
<text x="148.5" y="92.5">58</text>
<text x="209.5" y="92.5">12</text>
<text x="209.5" y="95">13</text>
<text x="148.5" y="98.8">56</text>
<text x="209.5" y="97.5">14</text>
<text x="209.5" y="100.1">15</text>
<text x="148.5" y="107.7">21</text>
<text x="209.5" y="102.6">16</text>
<text x="209.5" y="105.2">17</text>
<text x="209.5" y="107.7">18</text>
<text x="111.5" y="113.1" transform="rotate(-90 111.5 113.1)">3</text>
<text x="148.5" y="112.8">22</text>
<text x="209.5" y="110.2">19</text>
<text x="209.5" y="112.8">27</text>
<text x="106.6" y="115.3">4</text>
<text x="111.5" y="119.5" transform="rotate(-90 111.5 119.5)">1</text>
<text x="115.5" y="115.3">2</text>
<text x="209.5" y="115.3">28</text>
<text x="209.5" y="117.9">29</text>
<text x="148.5" y="125.5">26</text>
<text x="209.5" y="120.4">31</text>
<text x="209.5" y="122.9">32</text>
<text x="209.5" y="125.5">33</text>
<text x="209.5" y="128">34</text>
<text x="209.5" y="130.6">35</text>
<text x="124.4" y="136.9">3</text>
<text x="148.5" y="136.9">24</text>
<text x="209.5" y="133.1">36</text>
<text x="209.5" y="135.6">37</text>
<text x="250.1" y="133.1">1</text>
<text x="250.1" y="135.6">2</text>
<text x="124.4" y="142">1</text>
<text x="124.4" y="139.4">2</text>
<text x="148.5" y="139.4">25</text>
<text x="209.5" y="140.7">40</text>
<text x="209.5" y="143.3">41</text>
<text x="250.1" y="138.2">3</text>
<text x="209.5" y="145.8">42</text>
<text x="209.5" y="148.3">43</text>
<text x="180.1" y="156.3" transform="rotate(-90 180.1 156.3)">61</text>
<text x="42.5" y="166.1">8</text>
<text x="88.2" y="166.1">6</text>
<text x="88.2" y="171.2">2</text>
<text x="88.2" y="173.7">3</text>
<text x="88.2" y="168.7">5</text>
<text x="42.5" y="176.3">4</text>
<text x="42.5" y="178.8">9</text>
<text x="88.2" y="178.8">1</text>
<text x="88.2" y="176.3">7</text>
</g>
<g font-size="1.3" fill="#0f0f0f">
<text x="36.8" y="30.2">BOOT</text>
<text x="62.2" y="30.2">BOOT</text>
<text x="37.8" y="46.7">RUN</text>
<text x="62.2" y="46.7">RUN</text>
<text x="136.5" y="50.5">VREG_AVDD</text>
<text x="134.6" y="73.4">VREG_LX</text>
<text x="227.3" y="72.1">GPIO0</text>
<text x="109.2" y="83.6">BOOT</text>
<text x="135.3" y="83.6">QSPI_SS</text>
<text x="134.6" y="87.4">QSPI_SD0</text>
<text x="134.6" y="89.9">QSPI_SD1</text>
<text x="134.6" y="95">QSPI_SD3</text>
<text x="134.6" y="92.4">QSPI_SD2</text>
<text x="134.6" y="98.8">QSPI_SCLK</text>
<text x="144" y="107.7">XIN</text>
<text x="142.3" y="112.8">XOUT</text>
<text x="141.9" y="125.5">RUN</text>
<text x="130.8" y="136.9">SWCLK</text>
<text x="213.4" y="135.6">GPIO25/UART_3</text>
<text x="213.4" y="133.1">GPIO24/UART_1</text>
<text x="130.8" y="142">SWD</text>
<text x="91.2" y="166.1">QSPI_SCLK</text>
<text x="92.3" y="168.6">QSPI_SD0</text>
<text x="92.3" y="173.7">QSPI_SD2</text>
<text x="92.3" y="171.2">QSPI_SD1</text>
<text x="92.3" y="176.3">QSPI_SD3</text>
<text x="107.6" y="178.8">QSPI_SS</text>
<text x="119.8" y="176.3">GPIO0</text>
<text x="160" y="178.8">QSPI_SD1</text>
<text x="160" y="176.3">QSPI_SD0</text>
<text x="119.2" y="181.3">QSPI_SCLK</text>
<text x="160" y="183.9">QSPI_SD3</text>
<text x="160" y="181.3">QSPI_SD2</text>
</g>
<g font-size="1.3" fill="#725600">
<text x="246.5" y="56.7">D+</text>
<text x="246.5" y="65.6">D-</text>
<text x="228.7" y="75.8">GPIO1</text>
<text x="228.7" y="78.3">GPIO2</text>
<text x="228.7" y="83.4">GPIO4</text>
<text x="228.7" y="80.9">GPIO3</text>
<text x="228.7" y="86">GPIO5</text>
<text x="228.7" y="88.5">GPIO6</text>
<text x="228.7" y="93.6">GPIO8</text>
<text x="228.7" y="91">GPIO7</text>
<text x="228.7" y="101.2">GPIO11</text>
<text x="228.7" y="96.1">GPIO9</text>
<text x="228.7" y="98.7">GPIO10</text>
<text x="228.7" y="106.3">GPIO13</text>
<text x="228.7" y="103.7">GPIO12</text>
<text x="228.7" y="108.8">GPIO14</text>
<text x="228.7" y="111.4">GPIO15</text>
<text x="228.7" y="113.9">GPIO16</text>
<text x="228.7" y="119">GPIO18</text>
<text x="228.7" y="116.4">GPIO17</text>
<text x="228.7" y="121.5">GPIO19</text>
<text x="228.7" y="124.1">GPIO20</text>
<text x="129.1" y="126.6">RUN</text>
<text x="228.7" y="131.7">GPIO23</text>
<text x="228.7" y="126.6">GPIO21</text>
<text x="228.7" y="129.1">GPIO22</text>
<text x="228.7" y="149.5">GPIO29</text>
<text x="228.7" y="144.4">GPIO27</text>
<text x="228.7" y="146.9">GPIO28</text>
</g>
<g font-size="1" fill="#006464">
<text x="150.8" y="172.2">VDD</text>
<text x="135.6" y="177.3">CE</text>
<text x="145.7" y="179.8">SO/SIO(1)</text>
<text x="146.3" y="177.3">SI/SIO(0)</text>
<text x="135.6" y="182.3">SCLK</text>
<text x="148.8" y="182.3">SIO(2)</text>
<text x="148.8" y="184.9">SIO(3)</text>
<text x="135.6" y="190">EXP</text>
<text x="150.9" y="190">VSS</text>
</g>
<g font-size="1" fill="#a90000">
<text x="156.9" y="171.2">8</text>
<text x="131.5" y="176.3">1</text>
<text x="156.9" y="178.8">2</text>
<text x="156.9" y="176.3">5</text>
<text x="131.5" y="181.4">6</text>
<text x="156.9" y="181.4">3</text>
<text x="156.9" y="183.9">7</text>
<text x="131.5" y="189">9</text>
<text x="156.9" y="189">4</text>
</g>
</svg>
